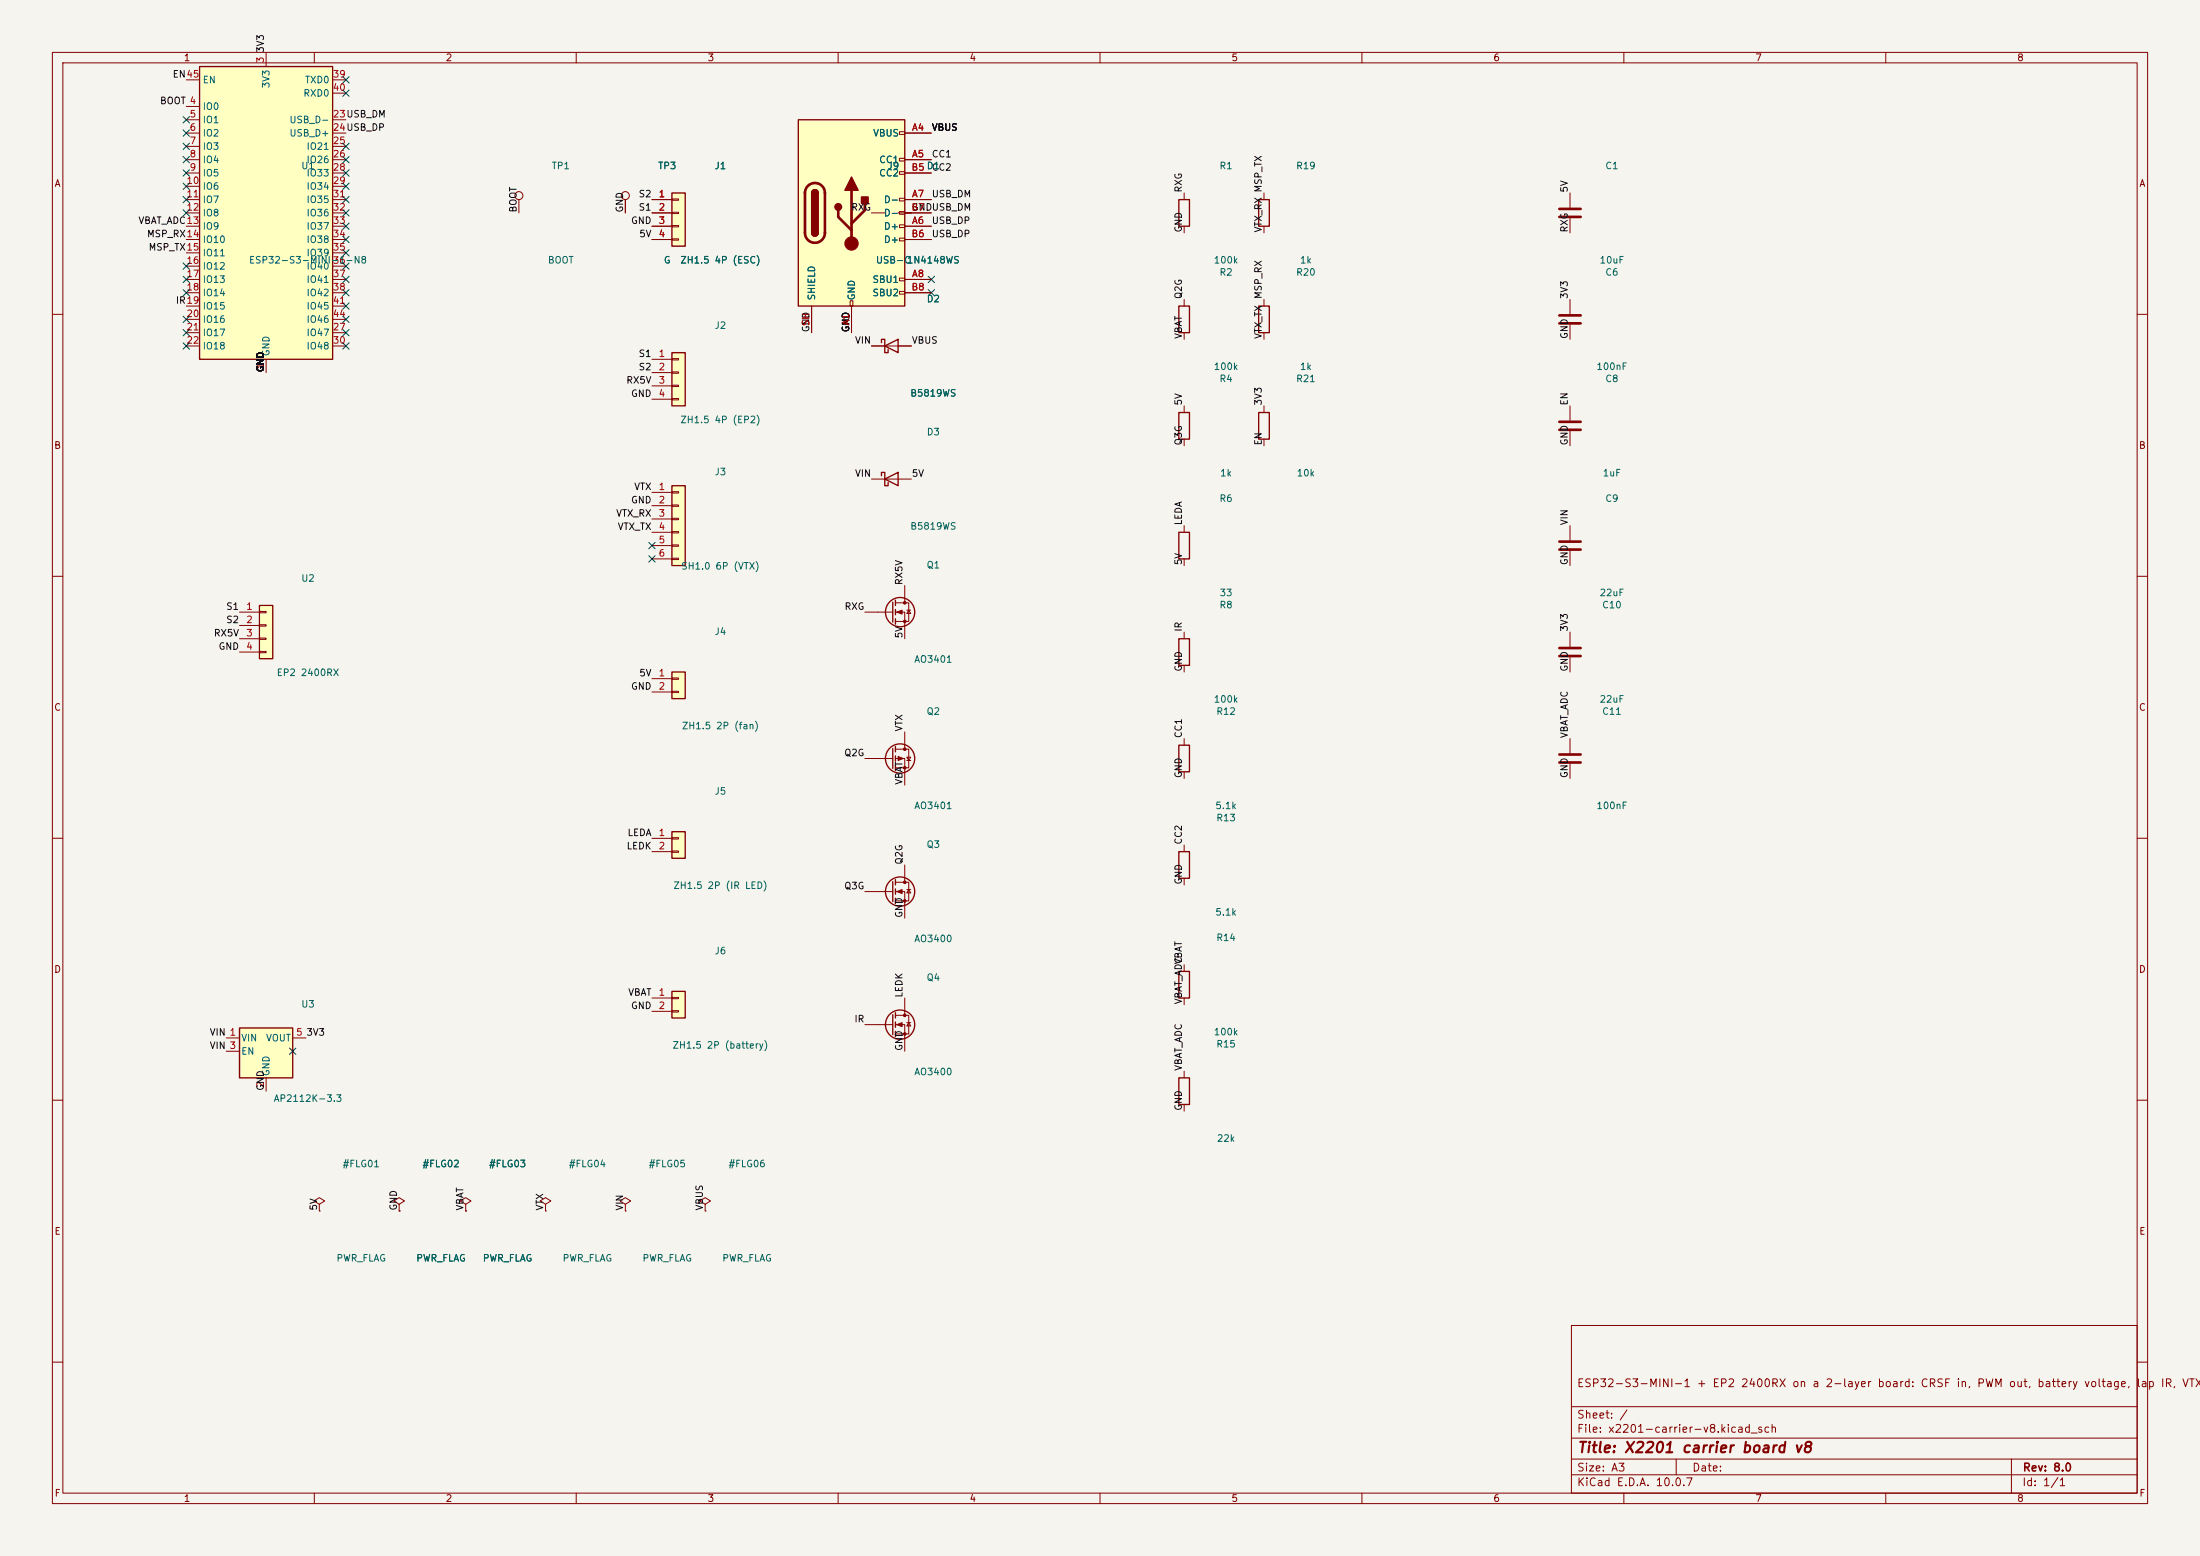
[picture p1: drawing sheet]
<svg xmlns="http://www.w3.org/2000/svg" width="420mm" height="297mm" viewBox="0 0 420 297" stroke-linecap="round" stroke-linejoin="round" font-family="sans-serif">
<path d="M0 0h420v297h-420z" fill="#f5f4ef" stroke="#f5f4ef" stroke-width=".19"/>
<g fill="none" stroke="#840000" stroke-width=".19">
<path d="M10 10h400v277h-400zM12 12h396v273h-396zM60 10v2M110 10v2M160 10v2M210 10v2M260 10v2M310 10v2M360 10v2M10 60h2M408 60h2M10 110h2"/>
<path d="M408 110h2M10 160h2M408 160h2M10 210h2M408 210h2M300 253h108v32h-108zM10 260h2M300 278.5h108M300 274.5h108M300 268.5h108M320 278.5v3M384 278.5v6.5"/>
<path d="M408 260h2M60 285v2M110 285v2M160 285v2M210 285v2M260 285v2M300 281.5h108M310 285v2M360 285v2"/>
</g>
<path d="M128.3 158.8h2.5v5h-2.5z" fill="#ffffc2"/>
<path d="M225 38.1h2.1v5.1h-2.1zM225 101.6h2.1v5.1h-2.1zM128.3 158.8h2.5v5h-2.5z" fill="none" stroke="#840000" stroke-width=".25"/>
<path d="M226.1 36.8v1.3M226.1 43.2v1.3M226.1 100.3v1.3M226.1 106.7v1.3M128.3 159.9h1.2v.2h-1.2zM124.5 160h3.8M124.5 162.6h3.8M128.3 162.4h1.2v.3h-1.2z" fill="none" stroke="#840000" stroke-width=".19"/>
<path d="M38.1 12.7h25.4v55.9h-25.4z" fill="#ffffc2"/>
<path d="M38.1 12.7h25.4v55.9h-25.4zM240.3 38.1h2v5.1h-2zM225 58.4h2.1v5.1h-2.1z" fill="none" stroke="#840000" stroke-width=".25"/>
<g fill="none" stroke="#840000" stroke-width=".19">
<path d="M35.6 15.2h2.5M50.8 10.2v2.5M63.5 15.2h2.5M63.5 17.8h2.5M35.6 20.3h2.5M35.6 22.9h2.5M35.6 25.4h2.5M35.6 27.9h2.5M35.6 30.5h2.5M35.6 33h2.5M35.6 35.6h2.5M35.6 38.1h2.5"/>
<path d="M63.5 22.9h2.5M63.5 25.4h2.5M63.5 27.9h2.5M63.5 30.5h2.5M63.5 33h2.5M63.5 35.6h2.5M63.5 38.1h2.5M241.3 36.8v1.3M35.6 40.6h2.5M35.6 43.2h2.5M35.6 45.7h2.5M35.6 48.3h2.5"/>
<path d="M35.6 50.8h2.5M35.6 53.3h2.5M35.6 55.9h2.5M35.6 58.4h2.5M63.5 40.6h2.5M63.5 43.2h2.5M63.5 45.7h2.5M63.5 48.3h2.5M63.5 50.8h2.5M63.5 53.3h2.5M63.5 55.9h2.5M63.5 58.4h2.5"/>
<path d="M226.1 57.2v1.2M241.3 43.2v1.3M35.6 61h2.5M35.6 63.5h2.5M35.6 66h2.5M50.8 68.6v2.5M63.5 61h2.5M63.5 63.5h2.5M63.5 66h2.5M226.1 63.5v1.3M299.7 77.5v2.8M299.7 82.3v2.8"/>
<path d="M61 229.9l1-.7-1-.6-1.1 .6 1.1 .7v1.2M61 231.1h.1M76.2 229.9l1-.7-1-.6-1 .6 1 .7v1.2M76.2 231.1h.1M88.9 229.9l1-.7-1-.6-1 .6 1 .7v1.2M88.9 231.1h.1M104.1 229.9l1.1-.7-1.1-.6-1 .6 1 .7v1.2M104.1 231.1h.1M119.4 229.9l1-.7-1-.6-1 .6 1 .7v1.2M119.4 231.1h.1M134.6 229.9l1-.7-1-.6-1 .6 1 .7v1.2M134.6 231.1h.1"/>
</g>
<path d="M297.7 80.5h4.1M297.7 82h4.1" fill="none" stroke="#840000" stroke-width=".51"/>
<path d="M45.7 196.2h10.2v9.5h-10.2z" fill="#ffffc2"/>
<path d="M240.3 58.4h2v5.1h-2zM45.7 196.2h10.2v9.5h-10.2z" fill="none" stroke="#840000" stroke-width=".25"/>
<path d="M241.3 57.2v1.2M241.3 63.5v1.3M43.2 198.1h2.5M55.9 198.1h2.5M43.2 200.7h2.5M50.8 205.7v2.6" fill="none" stroke="#840000" stroke-width=".19"/>
<path d="M49.5 115.6h2.6v10.1h-2.6z" fill="#ffffc2"/>
<path d="M168.3 40v-.6h.6v2.5h.6v-.6M168.9 40.6l2.5-1.2v2.5zM168.3 65.4v-.6h.6v2.5h.6v-.6M168.9 66l2.5-1.2v2.5zM225 78.7h2.1v5.1h-2.1zM240.3 78.7h2v5.1h-2zM49.5 115.6h2.6v10.1h-2.6zM225 121.9h2.1v5.1h-2.1zM225 142.2h2.1v5.1h-2.1zM225 162.6h2.1v5h-2.1zM225 185.4h2.1v5.1h-2.1zM225 205.7h2.1v5.1h-2.1z" fill="none" stroke="#840000" stroke-width=".25"/>
<g fill="none" stroke="#840000" stroke-width=".19">
<path d="M99.1 38.1v2.5M119.4 38.1v2.5M299.7 36.8v2.8M166.4 40.6h7.6M299.7 41.7v2.8M299.7 57.2v2.7M166.4 66h7.6M226.1 77.5v1.2M241.3 77.5v1.2M299.7 62v2.8M226.1 83.8v1.3M241.3 83.8v1.3"/>
<path d="M45.7 116.8h3.8M45.7 119.4h3.8M49.5 116.7h1.3v.3h-1.3zM49.5 119.3h1.3v.2h-1.3zM299.7 100.3v2.8M299.7 105.2v2.8M45.7 121.9h3.8M45.7 124.5h3.8M49.5 121.8h1.3v.2h-1.3zM49.5 124.3h1.3v.3h-1.3zM226.1 120.7v1.2M226.1 127v1.3"/>
<path d="M299.7 120.7v2.7M299.7 125.5v2.8M226.1 141v1.2M226.1 147.3v1.3M299.7 141v2.8M299.7 145.8v2.8M226.1 161.3v1.3M226.1 167.6v1.3M226.1 184.2v1.2M226.1 190.5v1.3M226.1 204.5v1.2M226.1 210.8v1.3"/>
<circle cx="99.1" cy="37.3" r=".76"/>
<circle cx="119.4" cy="37.3" r=".76"/>
</g>
<path d="M297.7 39.9h4.1M297.7 41.4h4.1M297.7 60.2h4.1M297.7 61.7h4.1M297.7 103.4h4.1M297.7 104.9h4.1M297.7 123.7h4.1M297.7 125.2h4.1M297.7 144h4.1M297.7 145.5h4.1" fill="none" stroke="#840000" stroke-width=".51"/>
<path d="M128.3 67.3h2.5v10.2h-2.5z" fill="#ffffc2"/>
<path d="M128.3 67.3h2.5v10.2h-2.5z" fill="none" stroke="#840000" stroke-width=".25"/>
<path d="M124.5 68.6h3.8M124.5 71.1h3.8M124.5 73.7h3.8M124.5 76.2h3.8M128.3 68.5h1.2v.2h-1.2zM128.3 71h1.2v.2h-1.2zM128.3 73.5h1.2v.3h-1.2zM128.3 76.1h1.2v.2h-1.2z" fill="none" stroke="#840000" stroke-width=".19"/>
<path d="M128.3 36.8h2.5v10.2h-2.5z" fill="#ffffc2"/>
<path d="M128.3 36.8h2.5v10.2h-2.5z" fill="none" stroke="#840000" stroke-width=".25"/>
<path d="M124.5 38.1h3.8M128.3 38h1.2v.2h-1.2zM124.5 40.6h3.8M124.5 43.2h3.8M124.5 45.7h3.8M128.3 40.5h1.2v.3h-1.2zM128.3 43.1h1.2v.2h-1.2zM128.3 45.6h1.2v.2h-1.2z" fill="none" stroke="#840000" stroke-width=".19"/>
<path d="M152.4 22.9h20.3v35.5h-20.3z" fill="#ffffc2"/>
<g fill="none" stroke="#840000" stroke-width=".19">
<path d="M171.7 25.1h1v.6h-1zM171.7 30.2h1v.5h-1zM171.7 32.8h1v.5h-1zM171.7 37.8h1v.6h-1zM172.7 25.4h5.1M172.7 30.5h5.1M172.7 38.1h5.1M172.7 33h5.1M154.9 58.4v5.1M162.3 57.4h.5v1h-.5zM162.6 58.4v5.1M171.7 40.4h1v.5h-1z"/>
<path d="M171.7 42.9h1v.5h-1zM171.7 45.5h1v.5h-1zM171.7 53.1h1v.5h-1zM171.7 55.6h1v.5h-1zM172.7 43.2h5.1M172.7 53.3h5.1M172.7 45.7h5.1M172.7 40.6h5.1M172.7 55.9h5.1"/>
</g>
<path d="M152.4 22.9h20.3v35.5h-20.3zM154.9 36.8a.64 .64 0 0 1 .7-.6 .64 .64 0 0 1 .6 .6M154.9 44.5a.64 .64 0 0 0 .7 .6 .64 .64 0 0 0 .6-.6" fill="none" stroke="#840000" stroke-width=".25"/>
<path d="M154.2 35.5a1.9 1.9 0 0 1 2.1-.4 1.9 1.9 0 0 1 1.2 1.7v7.7a1.91 1.91 0 0 1-1.9 1.8 1.91 1.91 0 0 1-1.9-1.8v-7.8l.1-.7zM162.6 36.3v10.2M165.1 38.9v1.2l-2.5 2.6M160 40.1v1.3l2.6 2.5" fill="none" stroke="#840000" stroke-width=".51"/>
<g fill="#840000" stroke="#840000" stroke-width=".25">
<path d="M154.9 36.8h1.3v7.7h-1.3z"/>
<path d="M155.1 36.4a.64 .64 0 0 1 .7-.2 .64 .64 0 0 1 .4 .6h-1.3z"/>
<path d="M154.9 44.5h1.3a.64 .64 0 0 1-.6 .6 .64 .64 0 0 1-.7-.6z"/>
<path d="M162.6 33.8l1.2 2.5h-2.5z"/>
<path d="M164.5 37.6h1.2v1.3h-1.2z"/>
<circle cx="160" cy="39.5" r=".63"/>
</g>
<circle cx="162.6" cy="46.5" r="1.27" fill="#840000" stroke="#840000" stroke-width=".19"/>
<path d="M128.3 92.7h2.5v15.3h-2.5z" fill="#ffffc2"/>
<g fill="none" stroke="#840000" stroke-width=".25">
<path d="M128.3 92.7h2.5v15.3h-2.5zM168.3 90.8v-.6h.6v2.5h.6v-.6M168.9 91.4l2.5-1.2v2.5zM170.4 142.9v3.8M170.9 142.5v1M170.9 144.3v1M170.9 146.1v1M170.4 168.3v3.8M170.9 167.9v1M170.9 169.7v1M170.9 171.5v1M170.4 193.7v3.8"/>
<path d="M170.9 193.3v1M170.9 195.1v1M170.9 196.9v1"/>
<circle cx="171.8" cy="144.8" r="2.79"/>
<circle cx="171.8" cy="170.2" r="2.79"/>
<circle cx="171.8" cy="195.6" r="2.79"/>
</g>
<g fill="none" stroke="#840000" stroke-width=".19">
<path d="M124.5 94h3.8M124.5 96.5h3.8M124.5 99.1h3.8M128.3 93.9h1.2v.2h-1.2zM128.3 96.4h1.2v.2h-1.2zM128.3 98.9h1.2v.3h-1.2zM166.4 91.4h7.6M124.5 101.6h3.8M124.5 104.1h3.8M124.5 106.7h3.8M128.3 101.5h1.2v.2h-1.2zM128.3 104h1.2v.3h-1.2z"/>
<path d="M128.3 106.6h1.2v.2h-1.2zM172.7 139.7v3.3M165.1 144.8h5.3M170.9 143h2.6v3.6h-2.6M170.9 144.8h1.8v5.1M173.1 144.5h.8l-.4 .7zM173.1 145.2h.8M165.1 170.2h5.3M170.9 168.4h2.6v3.6h-2.6M170.9 170.2h1.8v5.1M172.7 165.1v3.3M173.1 169.8h.8"/>
<path d="M173.5 169.8l.4 .6h-.8zM165.1 195.6h5.3M170.9 193.8h2.6v3.6h-2.6M170.9 195.6h1.8v5.1M172.7 190.5v3.3M173.1 195.2h.8M173.5 195.2l.4 .6h-.8z"/>
</g>
<g fill="#840000" stroke="#840000" stroke-width=".19">
<path d="M171.2 195.6l1-.4v.8z"/>
<path d="M171.2 170.2l1-.4v.8z"/>
<path d="M171.4 144.4l1.1 .4-1.1 .4z"/>
<circle cx="172.7" cy="193.8" r=".25"/>
<circle cx="172.7" cy="197.4" r=".25"/>
<circle cx="172.7" cy="168.4" r=".25"/>
<circle cx="172.7" cy="172" r=".25"/>
<circle cx="172.7" cy="143" r=".25"/>
<circle cx="172.7" cy="146.6" r=".25"/>
</g>
<path d="M128.3 128.3h2.5v5.1h-2.5z" fill="#ffffc2"/>
<g fill="none" stroke="#840000" stroke-width=".25">
<path d="M170.4 114.9v3.8M170.9 114.6v1M170.9 116.3v1M170.9 118.1v1M128.3 128.3h2.5v5.1h-2.5z"/>
<circle cx="171.8" cy="116.8" r="2.79"/>
</g>
<path d="M165.1 116.8h5.3M170.9 115.1h2.6v3.5h-2.6M170.9 116.8h1.8v5.1M172.7 111.8v3.3M173.1 116.5h.8M173.5 116.5l.4 .6h-.8zM124.5 129.5h3.8M124.5 132.1h3.8M128.3 129.4h1.2v.3h-1.2zM128.3 132h1.2v.2h-1.2z" fill="none" stroke="#840000" stroke-width=".19"/>
<g fill="#840000" stroke="#840000" stroke-width=".19">
<path d="M171.2 116.8l1-.3v.7z"/>
<circle cx="172.7" cy="115.1" r=".25"/>
<circle cx="172.7" cy="118.6" r=".25"/>
</g>
<path d="M128.3 189.2h2.5v5.1h-2.5z" fill="#ffffc2"/>
<path d="M128.3 189.2h2.5v5.1h-2.5z" fill="none" stroke="#840000" stroke-width=".25"/>
<g fill="none" stroke="#840000" stroke-width=".19">
<path d="M119.4 38.1v2.5M124.5 38.1h3.8M172.7 25.4h5.1M172.7 30.5h5.1M172.7 38.1h5.1M172.7 33h5.1M124.5 43.2h3.8M124.5 45.7h3.8M124.5 40.6h3.8M154.9 58.4v5.1M162.6 58.4v5.1M166.4 40.6h2.5"/>
<path d="M171.4 40.6h6.4M172.7 43.2h5.1M172.7 53.3h5.1M172.7 45.7h5.1M172.7 55.9h5.1M166.4 66h2.5M171.4 66h2.6M124.5 190.5h3.8M124.5 193h3.8M128.3 190.4h1.2v.2h-1.2zM128.3 192.9h1.2v.3h-1.2zM76.2 231.1h.1"/>
<path d="M88.9 231.1h.1"/>
</g>
<g fill="none" stroke="#000084" stroke-width=".19">
<path d="M65.4 17.2l1.2 1.2M65.4 14.6l1.2 1.2M66.6 17.2l-1.2 1.2M66.6 14.6l-1.2 1.2M35 37.5l1.2 1.2M35 35l1.2 1.2M35 32.4l1.2 1.2M35 29.9l1.2 1.2M35 27.3l1.2 1.2M35 24.8l1.2 1.2M35 22.3l1.2 1.2M36.2 37.5l-1.2 1.2"/>
<path d="M36.2 35l-1.2 1.2M36.2 32.4l-1.2 1.2M36.2 29.9l-1.2 1.2M36.2 27.3l-1.2 1.2M36.2 24.8l-1.2 1.2M36.2 22.3l-1.2 1.2M65.4 35l1.2 1.2M65.4 37.5l1.2 1.2M65.4 27.3l1.2 1.2M65.4 29.9l1.2 1.2M65.4 32.4l1.2 1.2M66.6 35l-1.2 1.2"/>
<path d="M66.6 37.5l-1.2 1.2M66.6 27.3l-1.2 1.2M66.6 29.9l-1.2 1.2M66.6 32.4l-1.2 1.2M35 52.7l1.2 1.2M35 50.2l1.2 1.2M35 55.3l1.2 1.2M35 40l1.2 1.2M36.2 52.7l-1.2 1.2M36.2 50.2l-1.2 1.2M36.2 55.3l-1.2 1.2M36.2 40l-1.2 1.2"/>
<path d="M65.4 42.6l1.2 1.2M65.4 40l1.2 1.2M65.4 57.8l1.2 1.2M65.4 55.3l1.2 1.2M65.4 52.7l1.2 1.2M65.4 50.2l1.2 1.2M65.4 47.7l1.2 1.2M65.4 45.1l1.2 1.2M66.6 42.6l-1.2 1.2M66.6 40l-1.2 1.2M66.6 57.8l-1.2 1.2M66.6 55.3l-1.2 1.2"/>
<path d="M66.6 52.7l-1.2 1.2M66.6 50.2l-1.2 1.2M66.6 47.7l-1.2 1.2M66.6 45.1l-1.2 1.2M177.2 55.3l1.2 1.2M177.2 52.7l1.2 1.2M178.4 55.3l-1.2 1.2M178.4 52.7l-1.2 1.2M35 65.4l1.2 1.2M35 62.9l1.2 1.2M35 60.4l1.2 1.2M36.2 65.4l-1.2 1.2"/>
<path d="M36.2 60.4l-1.2 1.2M36.2 62.9l-1.2 1.2M65.4 62.9l1.2 1.2M65.4 65.4l1.2 1.2M65.4 60.4l1.2 1.2M66.6 62.9l-1.2 1.2M66.6 65.4l-1.2 1.2M66.6 60.4l-1.2 1.2M123.9 103.5l1.2 1.2M123.9 106.1l1.2 1.2M125.1 106.1l-1.2 1.2M125.1 103.5l-1.2 1.2"/>
<path d="M55.3 200.1l1.2 1.2M56.5 200.1l-1.2 1.2"/>
</g>
<text font-size="2" fill="#840000" x="301" y="277.8">Title: X2201 carrier board v8</text>
<g font-size="1.5" fill="#840000">
<text x="300.9" y="265.1">ESP32-S3-MINI-1 + EP2 2400RX on a 2-layer board: CRSF in, PWM out, battery voltage, lap IR, VTX</text>
<text x="300.9" y="273.8">File: x2201-carrier-v8.kicad_sch</text>
<text x="300.9" y="271.1">Sheet: /</text>
<text x="300.9" y="281.2">Size: A3</text>
<text x="322.9" y="281.2">Date:</text>
<text x="386" y="281.2">Rev: 8.0</text>
<text x="300.9" y="284">KiCad E.D.A. 10.0.7</text>
<text x="385.9" y="284">Id: 1/1</text>
</g>
<g font-size="1.3" fill="#840000">
<text x="35" y="12">1</text>
<text x="85" y="12">2</text>
<text x="135" y="12">3</text>
<text x="185" y="12">4</text>
<text x="235" y="12">5</text>
<text x="285" y="12">6</text>
<text x="335" y="12">7</text>
<text x="385" y="12">8</text>
<text x="10.3" y="36">A</text>
<text x="408.3" y="36">A</text>
<text x="10.2" y="86">B</text>
<text x="408.2" y="86">B</text>
<text x="10.2" y="136">C</text>
<text x="408.2" y="136">C</text>
<text x="10.2" y="186">D</text>
<text x="408.2" y="186">D</text>
<text x="10.3" y="236">E</text>
<text x="408.3" y="236">E</text>
<text x="10.3" y="286">F</text>
<text x="35" y="287">1</text>
<text x="85" y="287">2</text>
<text x="135" y="287">3</text>
<text x="185" y="287">4</text>
<text x="235" y="287">5</text>
<text x="285" y="287">6</text>
<text x="335" y="287">7</text>
<text x="385" y="287">8</text>
<text x="408.3" y="286">F</text>
</g>
<g font-size="1.3" fill="#0f0f0f">
<text x="50.7" y="10.2" transform="rotate(-90 50.7 10.2)">3V3</text>
<text x="32.9" y="15.1">EN45</text>
<text x="30.4" y="20.2">BOOT 4</text>
<text x="177.8" y="25.3">VBUS</text>
<text x="177.8" y="30.4">CC1</text>
<text x="177.8" y="32.9">CC2</text>
<text x="98.9" y="40.7" transform="rotate(-90 98.9 40.7)">BOOT</text>
<text x="119.3" y="40.7" transform="rotate(-90 119.3 40.7)">GND</text>
<text x="121.8" y="38">S2</text>
<text x="121.8" y="40.5">S1</text>
<text x="162.4" y="40.5">RXG</text>
<text x="174" y="40.5">GNDUSB_DM</text>
<text x="177.8" y="38">USB_DM</text>
<text x="225.9" y="36.9" transform="rotate(-90 225.9 36.9)">RXG</text>
<text x="299.6" y="36.9" transform="rotate(-90 299.6 36.9)">5V</text>
<text x="26.3" y="43.1">VBAT_ADC13</text>
<text x="28" y="45.6">MSP_RX14</text>
<text x="120.4" y="43.1">GND</text>
<text x="121.9" y="45.6">5V</text>
<text x="177.8" y="45.6">USB_DP</text>
<text x="177.8" y="43.1">USB_DP</text>
<text x="225.9" y="44.5" transform="rotate(-90 225.9 44.5)">GND</text>
<text x="241.2" y="44.5" transform="rotate(-90 241.2 44.5)">VTX_RX MSP_TX</text>
<text x="299.6" y="44.5" transform="rotate(-90 299.6 44.5)">RXG</text>
<text x="28.3" y="48.1">MSP_TX15</text>
<text x="33.5" y="58.3">IR19</text>
<text x="225.9" y="57.2" transform="rotate(-90 225.9 57.2)">Q2G</text>
<text x="241.2" y="57.2" transform="rotate(-90 241.2 57.2)">MSP_RX</text>
<text x="299.6" y="57.2" transform="rotate(-90 299.6 57.2)">3V3</text>
<text x="154.8" y="63.5" transform="rotate(-90 154.8 63.5)">GND</text>
<text x="162.4" y="63.5" transform="rotate(-90 162.4 63.5)">GND</text>
<text x="163.1" y="65.9">VIN</text>
<text x="174" y="65.9">VBUS</text>
<text x="225.9" y="64.8" transform="rotate(-90 225.9 64.8)">VBAT</text>
<text x="241.2" y="64.8" transform="rotate(-90 241.2 64.8)">VTX_TX</text>
<text x="299.6" y="64.8" transform="rotate(-90 299.6 64.8)">GND</text>
<text x="50.7" y="71.1" transform="rotate(-90 50.7 71.1)">GND</text>
<text x="121.8" y="71">S2</text>
<text x="121.8" y="68.5">S1</text>
<text x="119.5" y="73.5">RX5V</text>
<text x="120.4" y="76.1">GND</text>
<text x="225.9" y="77.5" transform="rotate(-90 225.9 77.5)">5V</text>
<text x="241.2" y="77.5" transform="rotate(-90 241.2 77.5)">3V3</text>
<text x="299.6" y="77.5" transform="rotate(-90 299.6 77.5)">EN</text>
<text x="225.9" y="85.1" transform="rotate(-90 225.9 85.1)">Q3G</text>
<text x="241.2" y="85.1" transform="rotate(-90 241.2 85.1)">EN</text>
<text x="299.6" y="85.1" transform="rotate(-90 299.6 85.1)">GND</text>
<text x="121" y="93.9">VTX</text>
<text x="163.1" y="91.3">VIN</text>
<text x="174" y="91.3">5V</text>
<text x="117.5" y="98.9">VTX_RX</text>
<text x="117.8" y="101.5">VTX_TX</text>
<text x="120.4" y="96.4">GND</text>
<text x="225.9" y="100.4" transform="rotate(-90 225.9 100.4)">LEDA</text>
<text x="299.6" y="100.4" transform="rotate(-90 299.6 100.4)">VIN</text>
<text x="225.9" y="108" transform="rotate(-90 225.9 108)">5V</text>
<text x="299.6" y="108" transform="rotate(-90 299.6 108)">GND</text>
<text x="172.6" y="111.8" transform="rotate(-90 172.6 111.8)">RX5V</text>
<text x="43.1" y="116.7">S1</text>
<text x="43.1" y="119.3">S2</text>
<text x="161.1" y="116.7">RXG</text>
<text x="40.7" y="121.8">RX5V</text>
<text x="41.6" y="124.3">GND</text>
<text x="172.6" y="121.9" transform="rotate(-90 172.6 121.9)">5V</text>
<text x="225.9" y="120.7" transform="rotate(-90 225.9 120.7)">IR</text>
<text x="299.6" y="120.7" transform="rotate(-90 299.6 120.7)">3V3</text>
<text x="120.4" y="132">GND</text>
<text x="121.9" y="129.4">5V</text>
<text x="225.9" y="128.3" transform="rotate(-90 225.9 128.3)">GND</text>
<text x="299.6" y="128.3" transform="rotate(-90 299.6 128.3)">GND</text>
<text x="172.6" y="139.7" transform="rotate(-90 172.6 139.7)">VTX</text>
<text x="225.9" y="141" transform="rotate(-90 225.9 141)">CC1</text>
<text x="299.6" y="141" transform="rotate(-90 299.6 141)">VBAT_ADC</text>
<text x="161.1" y="144.7">Q2G</text>
<text x="172.6" y="149.9" transform="rotate(-90 172.6 149.9)">VBAT</text>
<text x="225.9" y="148.6" transform="rotate(-90 225.9 148.6)">GND</text>
<text x="299.6" y="148.6" transform="rotate(-90 299.6 148.6)">GND</text>
<text x="119.7" y="159.9">LEDA</text>
<text x="225.9" y="161.3" transform="rotate(-90 225.9 161.3)">CC2</text>
<text x="119.5" y="162.4">LEDK</text>
<text x="172.6" y="165.1" transform="rotate(-90 172.6 165.1)">Q2G</text>
<text x="161.1" y="170.1">Q3G</text>
<text x="225.9" y="168.9" transform="rotate(-90 225.9 168.9)">GND</text>
<text x="172.6" y="175.3" transform="rotate(-90 172.6 175.3)">GND</text>
<text x="225.9" y="184.2" transform="rotate(-90 225.9 184.2)">VBAT</text>
<text x="119.8" y="190.4">VBAT</text>
<text x="172.6" y="190.5" transform="rotate(-90 172.6 190.5)">LEDK</text>
<text x="225.9" y="191.8" transform="rotate(-90 225.9 191.8)">VBAT_ADC</text>
<text x="39.9" y="198">VIN 1</text>
<text x="58.4" y="198">3V3</text>
<text x="120.4" y="192.9">GND</text>
<text x="163" y="195.5">IR</text>
<text x="39.9" y="200.5">VIN 3</text>
<text x="172.6" y="200.7" transform="rotate(-90 172.6 200.7)">GND</text>
<text x="50.7" y="208.3" transform="rotate(-90 50.7 208.3)">GND</text>
<text x="225.9" y="204.5" transform="rotate(-90 225.9 204.5)">VBAT_ADC</text>
<text x="225.9" y="212.1" transform="rotate(-90 225.9 212.1)">GND</text>
<text x="60.8" y="231.2" transform="rotate(-90 60.8 231.2)">5V</text>
<text x="76.1" y="231.2" transform="rotate(-90 76.1 231.2)">GND</text>
<text x="88.8" y="231.2" transform="rotate(-90 88.8 231.2)">VBAT</text>
<text x="104" y="231.2" transform="rotate(-90 104 231.2)">VTX</text>
<text x="119.3" y="231.2" transform="rotate(-90 119.3 231.2)">VIN</text>
<text x="134.5" y="231.2" transform="rotate(-90 134.5 231.2)">VBUS</text>
</g>
<g font-size="1.3" fill="#006464">
<text x="38.6" y="16.2">EN</text>
<text x="51.8" y="16.9" transform="rotate(-90 51.8 16.9)">3V3</text>
<text x="58.1" y="16.2">TXD0</text>
<text x="38.6" y="21.3">IO0</text>
<text x="38.6" y="23.8">IO1</text>
<text x="55.1" y="23.8">USB_D-</text>
<text x="57.8" y="18.7">RXD0</text>
<text x="38.6" y="26.4">IO2</text>
<text x="38.6" y="28.9">IO3</text>
<text x="55.1" y="26.4">USB_D+</text>
<text x="58.4" y="28.9">IO21</text>
<text x="166.6" y="26.4">VBUS</text>
<text x="38.6" y="31.4">IO4</text>
<text x="38.6" y="34">IO5</text>
<text x="57.4" y="32.6">U1</text>
<text x="58.4" y="31.4">IO26</text>
<text x="58.4" y="34">IO33</text>
<text x="105.2" y="32.6">TP1</text>
<text x="125.5" y="32.6">TP3</text>
<text x="136.3" y="32.6">J1</text>
<text x="167.7" y="31.4">CC1</text>
<text x="167.7" y="34">CC2</text>
<text x="169.3" y="32.6">J9</text>
<text x="232.7" y="32.6">R1</text>
<text x="247.3" y="32.6">R19</text>
<text x="306.4" y="32.6">C1</text>
<text x="38.6" y="36.5">IO6</text>
<text x="38.6" y="39.1">IO7</text>
<text x="38.6" y="41.6">IO8</text>
<text x="58.4" y="36.5">IO34</text>
<text x="58.4" y="39.1">IO35</text>
<text x="58.4" y="41.6">IO36</text>
<text x="168.6" y="39.1">D-</text>
<text x="168.6" y="41.6">D-</text>
<text x="38.6" y="44.1">IO9</text>
<text x="38.6" y="46.7">IO10</text>
<text x="58.4" y="44.1">IO37</text>
<text x="58.4" y="46.7">IO38</text>
<text x="168.6" y="44.1">D+</text>
<text x="168.6" y="46.7">D+</text>
<text x="38.6" y="49.2">IO11</text>
<text x="38.6" y="51.8">IO12</text>
<text x="47.4" y="50.6">ESP32-S3-MINI-1-N8</text>
<text x="58.4" y="49.2">IO39</text>
<text x="58.4" y="51.8">IO40</text>
<text x="104.5" y="50.6">BOOT</text>
<text x="126.6" y="50.6">G</text>
<text x="129.8" y="50.6">ZH1.5 4P (ESC)</text>
<text x="167.1" y="50.6">USB-C</text>
<text x="173" y="50.6">1N4148WS</text>
<text x="231.6" y="50.6">100k</text>
<text x="232.7" y="52.9">R2</text>
<text x="247.3" y="52.9">R20</text>
<text x="248.1" y="50.6">1k</text>
<text x="305.3" y="50.6">10uF</text>
<text x="306.4" y="52.9">C6</text>
<text x="38.6" y="54.3">IO13</text>
<text x="38.6" y="56.8">IO14</text>
<text x="38.6" y="59.4">IO15</text>
<text x="58.4" y="54.3">IO41</text>
<text x="58.4" y="56.8">IO42</text>
<text x="58.4" y="59.4">IO45</text>
<text x="155.9" y="57.4" transform="rotate(-90 155.9 57.4)">SHIELD</text>
<text x="163.5" y="57.4" transform="rotate(-90 163.5 57.4)">GND</text>
<text x="166.5" y="54.3">SBU1</text>
<text x="166.5" y="56.8">SBU2</text>
<text x="176.8" y="58">D2</text>
<text x="38.6" y="61.9">IO16</text>
<text x="38.6" y="64.5">IO17</text>
<text x="58.4" y="64.5">IO47</text>
<text x="58.4" y="61.9">IO46</text>
<text x="136.3" y="63.1">J2</text>
<text x="38.6" y="67">IO18</text>
<text x="51.8" y="68.1" transform="rotate(-90 51.8 68.1)">GND</text>
<text x="58.4" y="67">IO48</text>
<text x="231.6" y="70.9">100k</text>
<text x="248.1" y="70.9">1k</text>
<text x="304.7" y="70.9">100nF</text>
<text x="173.7" y="76">B5819WS</text>
<text x="232.7" y="73.2">R4</text>
<text x="247.3" y="73.2">R21</text>
<text x="306.4" y="73.2">C8</text>
<text x="129.8" y="81.1">ZH1.5 4P (EP2)</text>
<text x="176.8" y="83.4">D3</text>
<text x="136.3" y="91">J3</text>
<text x="232.8" y="91.2">1k</text>
<text x="247.4" y="91.2">10k</text>
<text x="305.9" y="91.2">1uF</text>
<text x="173.7" y="101.4">B5819WS</text>
<text x="232.7" y="96.1">R6</text>
<text x="306.4" y="96.1">C9</text>
<text x="57.4" y="111.3">U2</text>
<text x="129.9" y="109">SH1.0 6P (VTX)</text>
<text x="176.8" y="108.8">Q1</text>
<text x="232.7" y="116.4">R8</text>
<text x="232.7" y="114.1">33</text>
<text x="305.3" y="114.1">22uF</text>
<text x="305.7" y="116.4">C10</text>
<text x="136.3" y="121.5">J4</text>
<text x="52.7" y="129.3">EP2 2400RX</text>
<text x="174.4" y="126.8">AO3401</text>
<text x="176.8" y="136.7">Q2</text>
<text x="231.6" y="134.4">100k</text>
<text x="232.1" y="136.7">R12</text>
<text x="305.3" y="134.4">22uF</text>
<text x="305.7" y="136.7">C11</text>
<text x="130.1" y="139.5">ZH1.5 2P (fan)</text>
<text x="136.3" y="152">J5</text>
<text x="174.4" y="154.7">AO3401</text>
<text x="231.9" y="154.7">5.1k</text>
<text x="304.7" y="154.7">100nF</text>
<text x="232.1" y="157.1">R13</text>
<text x="176.8" y="162.1">Q3</text>
<text x="128.4" y="170">ZH1.5 2P (IR LED)</text>
<text x="231.9" y="175.1">5.1k</text>
<text x="232.1" y="179.9">R14</text>
<text x="136.3" y="182.5">J6</text>
<text x="174.4" y="180.1">AO3400</text>
<text x="176.8" y="187.5">Q4</text>
<text x="57.4" y="192.6">U3</text>
<text x="231.6" y="197.9">100k</text>
<text x="45.9" y="199.1">VIN</text>
<text x="45.9" y="201.6">EN</text>
<text x="50.7" y="199.1">VOUT</text>
<text x="128.3" y="200.5">ZH1.5 2P (battery)</text>
<text x="232.1" y="200.2">R15</text>
<text x="51.8" y="205.5" transform="rotate(-90 51.8 205.5)">GND</text>
<text x="174.4" y="205.5">AO3400</text>
<text x="52.1" y="210.6">AP2112K-3.3</text>
<text x="232.2" y="218.2">22k</text>
<text x="65.3" y="223.1">#FLG01</text>
<text x="80.5" y="223.1">#FLG02</text>
<text x="93.2" y="223.1">#FLG03</text>
<text x="108.5" y="223.1">#FLG04</text>
<text x="123.7" y="223.1">#FLG05</text>
<text x="139" y="223.1">#FLG06</text>
<text x="64.1" y="241.1">PWR_FLAG</text>
<text x="79.4" y="241.1">PWR_FLAG</text>
<text x="92.1" y="241.1">PWR_FLAG</text>
<text x="107.3" y="241.1">PWR_FLAG</text>
<text x="122.5" y="241.1">PWR_FLAG</text>
<text x="137.8" y="241.1">PWR_FLAG</text>
</g>
<g font-size="1.3" fill="#a90000">
<text x="50.7" y="12.2" transform="rotate(-90 50.7 12.2)">3</text>
<text x="63.4" y="15.1">39</text>
<text x="63.4" y="17.6">40</text>
<text x="36.1" y="22.7">5</text>
<text x="63.4" y="22.7">23USB_DM</text>
<text x="36.1" y="25.3">6</text>
<text x="36.1" y="27.8">7</text>
<text x="63.4" y="25.3">24USB_DP</text>
<text x="63.4" y="27.8">25</text>
<text x="174" y="25.3">A4</text>
<text x="35.5" y="35.4">10</text>
<text x="36.1" y="30.3">8</text>
<text x="36.1" y="32.9">9</text>
<text x="63.4" y="30.3">26</text>
<text x="63.4" y="32.9">28</text>
<text x="63.4" y="35.4">29</text>
<text x="173.9" y="32.9">B5 D1</text>
<text x="174" y="30.3">A5</text>
<text x="35.5" y="38">11</text>
<text x="35.5" y="40.5">12</text>
<text x="63.4" y="38">31</text>
<text x="63.4" y="40.5">32</text>
<text x="125.6" y="38">1</text>
<text x="125.6" y="40.5">2</text>
<text x="173.9" y="40.5">B7</text>
<text x="174" y="38">A7</text>
<text x="63.4" y="43">33</text>
<text x="63.4" y="45.6">34</text>
<text x="125.6" y="43">3</text>
<text x="125.6" y="45.6">4</text>
<text x="173.9" y="45.6">B6</text>
<text x="174" y="43">A6</text>
<text x="35.5" y="50.7">16</text>
<text x="35.5" y="53.2">17</text>
<text x="63.4" y="48.1">35</text>
<text x="63.4" y="50.7">36</text>
<text x="63.4" y="53.2">37</text>
<text x="174" y="53.2">A8</text>
<text x="35.5" y="55.7">18</text>
<text x="63.4" y="55.7">38</text>
<text x="63.4" y="58.3">41</text>
<text x="173.9" y="55.7">B8</text>
<text x="35.5" y="60.8">20</text>
<text x="35.5" y="63.4">21</text>
<text x="35.5" y="65.9">22</text>
<text x="63.4" y="63.4">27</text>
<text x="63.4" y="65.9">30</text>
<text x="63.4" y="60.8">44</text>
<text x="154.8" y="62.4" transform="rotate(-90 154.8 62.4)">SH</text>
<text x="162.4" y="62.2" transform="rotate(-90 162.4 62.2)">A1</text>
<text x="50.7" y="70.6" transform="rotate(-90 50.7 70.6)">1</text>
<text x="125.6" y="68.4">1</text>
<text x="125.6" y="71">2</text>
<text x="125.6" y="73.5">3</text>
<text x="125.6" y="76.1">4</text>
<text x="125.6" y="93.8">1</text>
<text x="125.6" y="96.4">2</text>
<text x="125.6" y="98.9">3</text>
<text x="125.6" y="101.5">4</text>
<text x="125.6" y="104">5</text>
<text x="125.6" y="106.5">6</text>
<text x="46.9" y="116.7">1</text>
<text x="46.9" y="119.2">2</text>
<text x="46.9" y="121.8">3</text>
<text x="46.9" y="124.3">4</text>
<text x="125.6" y="129.4">1</text>
<text x="125.6" y="131.9">2</text>
<text x="125.6" y="159.9">1</text>
<text x="125.6" y="162.4">2</text>
<text x="125.6" y="190.4">1</text>
<text x="56.4" y="198">5</text>
<text x="125.6" y="192.9">2</text>
<text x="50.7" y="207.7" transform="rotate(-90 50.7 207.7)">2</text>
</g>
</svg>
